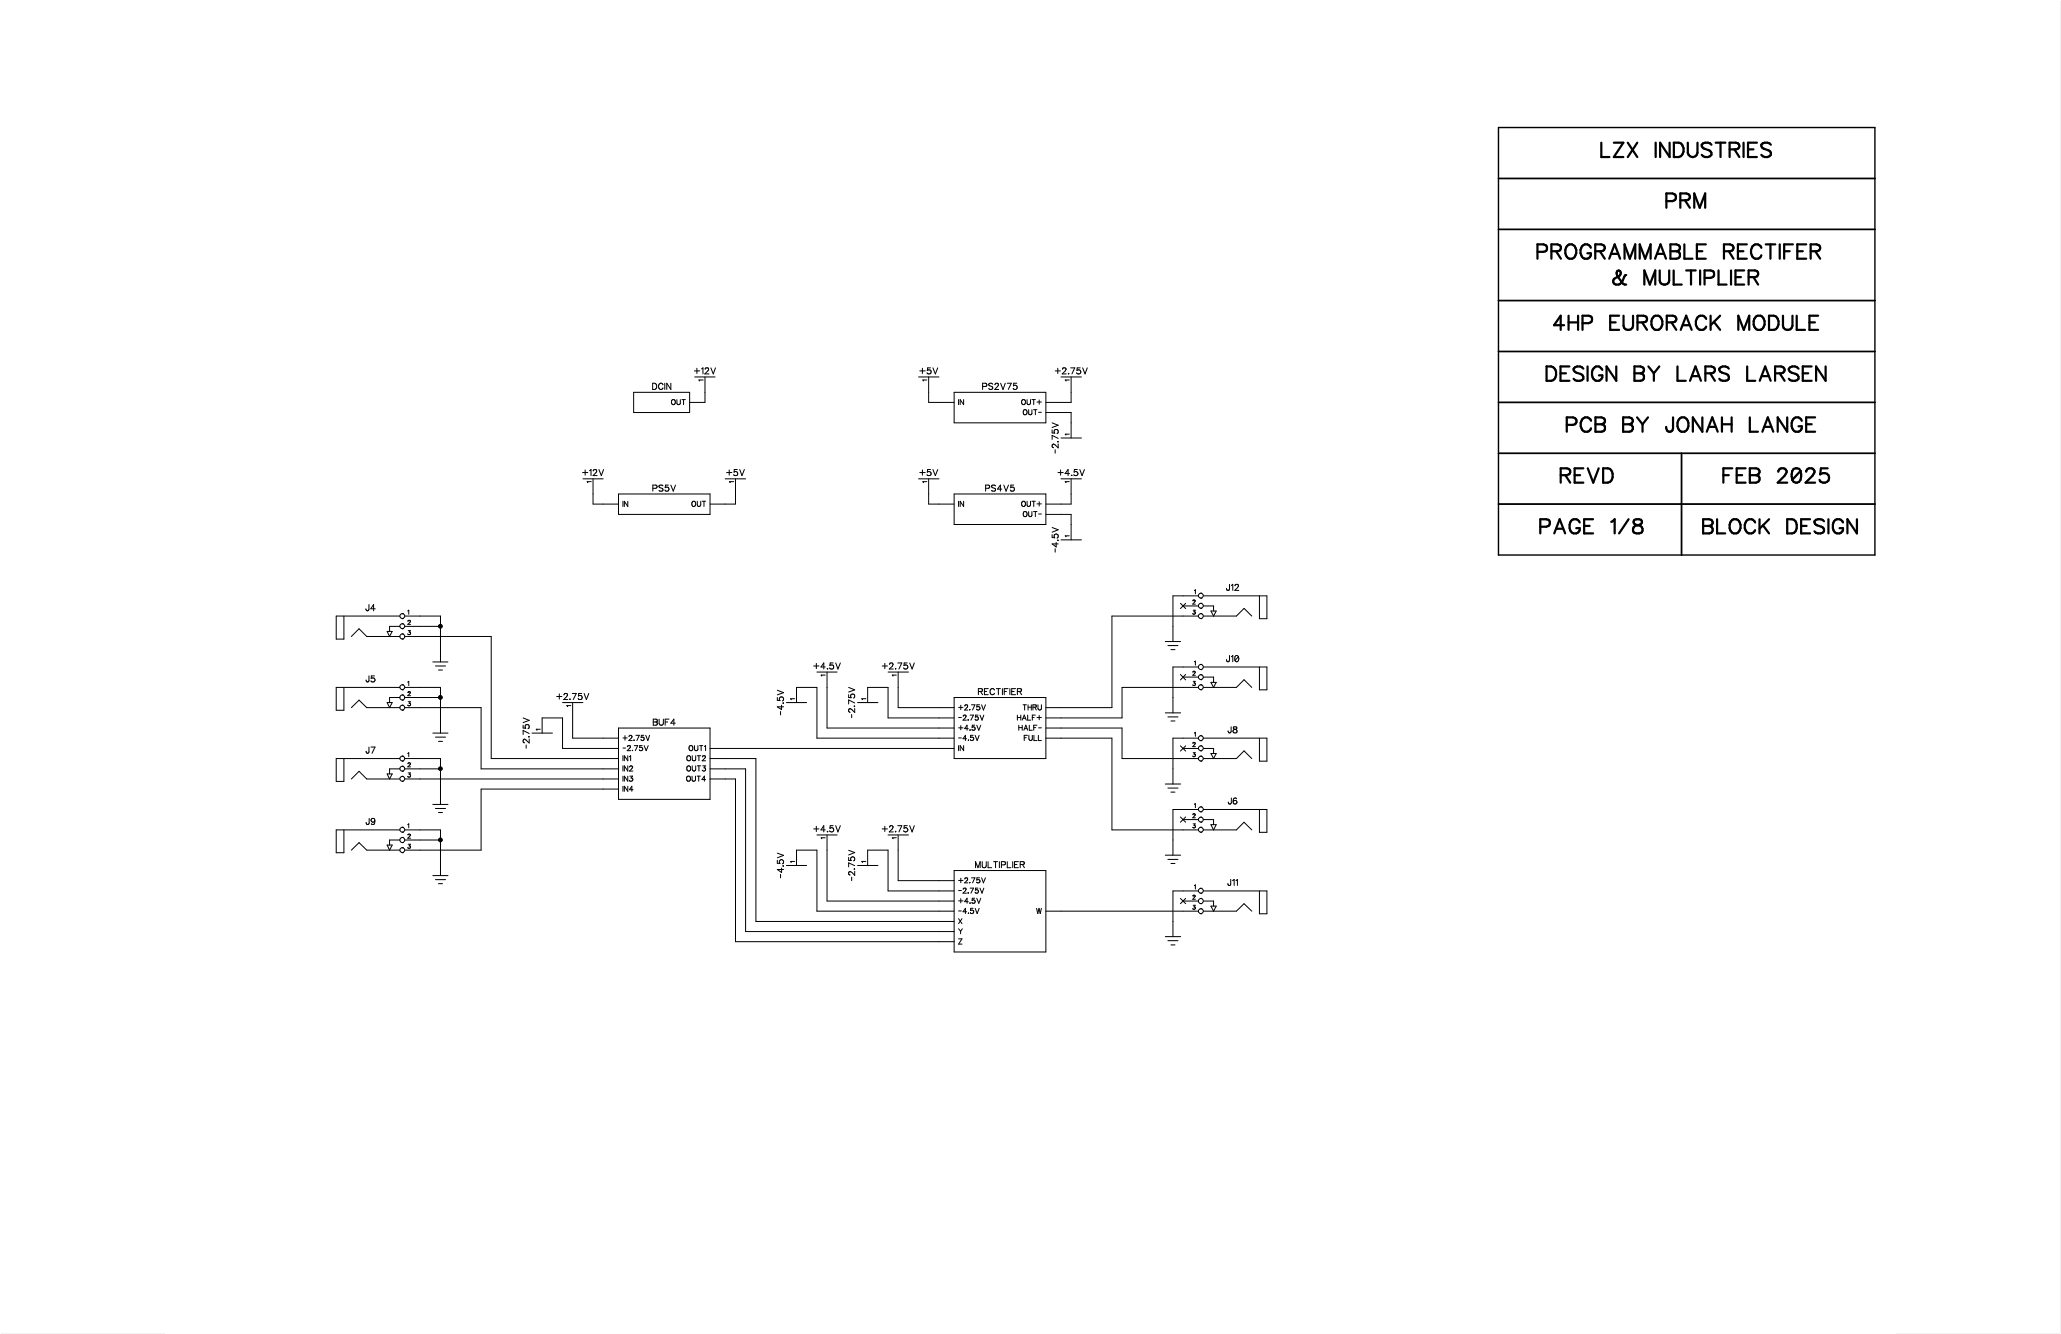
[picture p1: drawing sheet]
<svg xmlns="http://www.w3.org/2000/svg" width="432mm" height="279mm" viewBox="0 0 432 279" stroke-linecap="round" stroke-linejoin="round" font-family="sans-serif">
<g fill="#000" stroke="#000" stroke-width=".21">
<path d="M0 0h431.8v279.4h-431.8z"/>
<circle cx="92.3" cy="131.2" r=".4"/>
<circle cx="92.3" cy="146.1" r=".4"/>
<circle cx="92.3" cy="161" r=".39"/>
<circle cx="92.3" cy="175.9" r=".4"/>
</g>
<g fill="#fff" stroke="#fff" stroke-width=".21">
<path d="M0 0h431.8v279.4h-431.8z"/>
<path d="M34.7 0h362.3v279.4h-362.3z"/>
</g>
<g fill="none" stroke="#000" stroke-width=".47">
<path d="M335.5 29.9v3h1.7M338.1 29.9h2l-2 3h2M341 29.9l2 3M343 29.9l-2 3M346.9 29.9v3M349.8 29.9v3l-2-3v3M350.7 29.9h1a1.6 1.6 0 0 1 1.1 1.5 1.6 1.6 0 0 1-1.1 1.5h-1zM353.6 29.9v2.1a1.02 1.02 0 0 0 1 .9 1.02 1.02 0 0 0 1-.9v-2.1M358.6 30.3a1.36 1.36 0 0 0-2.1 0 .84 .84 0 0 0 .6 .9l.9 .3a.74 .74 0 0 1 .3 1.2 1.31 1.31 0 0 1-1.8-.3M359.5 29.9h2M360.5 29.9v3M362.4 31.3l1.7-.1a.68 .68 0 0 0 0-1.2l-1.7-.1v3"/>
<path d="M363.4 31.3l1 1.6M365.3 29.9v3M366.2 31.3h1.2M368.1 29.9h-1.9v3h1.9M371 30.3a1.32 1.32 0 0 0-2 0 .75 .75 0 0 0 .6 .9l.8 .3a.71 .71 0 0 1 .6 .5 .71 .71 0 0 1-.3 .7 1.27 1.27 0 0 1-1.7-.3M322.1 52.7l1.7-.1a.8 .8 0 0 0 .3-.8 .8 .8 0 0 0-.7-.6h-1.3v3M325 52.6l1.7-.1a.69 .69 0 0 0 0-1.1l-.4-.2h-1.3v3M326 52.6l1 1.6M328.3 51.6a1.11 1.11 0 0 1 1.2-.4 1.11 1.11 0 0 1 .7 1.1 1.34 1.34 0 0 1-.3 1.5 1.34 1.34 0 0 1-1.4 .3 1.92 1.92 0 0 1-.2-2.5zM333.3 51.9a1.11 1.11 0 0 0-1.3-.7 1.11 1.11 0 0 0-.9 1.1 1.34 1.34 0 0 0 .3 1.5 1.34 1.34 0 0 0 1.5 .3l.4-.6v-.5h-.7M334.2 52.6l1.7-.1a.69 .69 0 0 0 0-1.1l-.4-.2h-1.3v3M335.2 52.6l1 1.6"/>
<path d="M337.1 54.2l1.2-3 1.1 3M337.6 53.2h1.4M340.4 54.2v-3l1.1 3 1.1-3v3M340.7 57.6h-.2l-.2 .4a1.74 1.74 0 0 1-1.8 1.6 .7 .7 0 0 1-.5-.5 .7 .7 0 0 1 .3-.8l1-.5a.64 .64 0 0 0 .3-.6 .64 .64 0 0 0-.5-.6l-.3 .2a1.18 1.18 0 0 0 .3 1.4l1 1.3 .6 .1M343.5 54.2v-3l1.2 3 1.1-3v3M344.5 59.6v-3l1.2 3 1.1-3v3M346.8 54.2l1.1-3 1.1 3M347.2 53.2h1.4M347.7 56.6v2.2a1.01 1.01 0 0 0 1 .8 1.01 1.01 0 0 0 1-.8v-2.2M349.1 42.1h1.3l.4-.1a.8 .8 0 0 0 .3-.9 .8 .8 0 0 0-.7-.6h-1.3v3M350 51.2h1.2l.5 .2a.68 .68 0 0 1 0 1.1l-.5 .1 .5 .1a.79 .79 0 0 1 .3 .9 .79 .79 0 0 1-.8 .6h-1.2zM350 52.6h1.2"/>
<path d="M350.6 56.6v3h1.7M352 42l1.7-.2a.68 .68 0 0 0 0-1.1l-.4-.2h-1.3v3M352.9 51.2v3h1.7M353 42l1 1.5M353.3 56.6h2M354.3 56.6v3M355 43.5v-3l1.1 3 1.2-3v3M355.5 52.6h1.2M356.2 56.6v3M357.1 58.2h1.3l.4-.2a.77 .77 0 0 0 .3-.8 .77 .77 0 0 0-.7-.6h-1.3v3M357.4 51.2h-1.9v3h1.9M360 56.6v3h1.7"/>
<path d="M361.2 52.6l1.7-.1a.69 .69 0 0 0 0-1.1l-.4-.2h-1.3v3M362.2 52.6l1 1.6M362.7 56.6v3M363.6 58h1.1M364.1 52.6h1.2M365.4 56.6h-1.8v3h1.8M366 51.2h-1.9v3h1.9M366.4 58l1.7-.1a.74 .74 0 0 0 0-1.1l-1.7-.2v3M367.4 58l.9 1.6M369 51.9a1.11 1.11 0 0 0-1.2-.7 1.11 1.11 0 0 0-.9 1.1 1.34 1.34 0 0 0 .3 1.5 1.34 1.34 0 0 0 1.4 .3l.4-.6M370 51.2h1.9M370.9 51.2v3"/>
<path d="M372.9 51.2v3M373.8 52.6h1.1M375.6 51.2h-1.8v3M376.6 52.6h1.1M378.4 51.2h-1.8v3h1.8M379.3 52.6l1.7-.1a.69 .69 0 0 0 0-1.1l-.4-.2h-1.3v3M380.3 52.6l1 1.6M324 76.8h1a1.6 1.6 0 0 1 1.1 1.5 1.6 1.6 0 0 1-1.1 1.5h-1zM326.9 78.2h1.2M327.7 68.1h-2.1l1.4-2v3M328.6 66.1v3M328.6 67.5h2"/>
<path d="M328.8 76.8h-1.9v3h1.9M330.6 66.1v3M331.6 67.7h1.2l.4-.2a.77 .77 0 0 0 .3-.8 .77 .77 0 0 0-.7-.6h-1.2v3M331.7 77.2a1.13 1.13 0 0 0-1.1-.5 1.13 1.13 0 0 0-.9 .8l.3 .4 1.1 .4a.76 .76 0 0 1 .3 1.3 1.44 1.44 0 0 1-1.7-.3M332.6 76.8v3M335.7 77.5a1.11 1.11 0 0 0-1.3-.8 1.11 1.11 0 0 0-.9 1.2 1.32 1.32 0 0 0 .3 1.4 1.32 1.32 0 0 0 1.4 .3l.5-.6v-.4h-.7M337.4 67.5h1.1M338.6 76.8v3l-2-3v3M339.2 66.1h-1.8v3h1.8M340.1 66.1v2.1a1.01 1.01 0 0 0 1 .9 1.01 1.01 0 0 0 1-.9v-2.1M342.4 76.8h1.3l.4 .1a.68 .68 0 0 1 0 1.2l-.4 .1a.78 .78 0 0 1 .7 .8 .78 .78 0 0 1-.7 .8h-1.3zM342.4 78.2h1.3"/>
<path d="M343.1 67.5l1.7-.1a.68 .68 0 0 0 0-1.1l-1.7-.2v3M344 67.5l1.1 1.6M345.4 76.8l1.1 1.4M346.5 78.2v1.6M346.5 66.3a1.38 1.38 0 0 1 1.6 .4 1.38 1.38 0 0 1 0 1.7 1.09 1.09 0 0 1-1.2 .7 1.09 1.09 0 0 1-.9-1.1 1.74 1.74 0 0 1 .5-1.7zM347.6 76.8l-1.1 1.4M349.2 67.5l1.7-.1a.68 .68 0 0 0 0-1.1l-1.7-.2v3M350.2 67.5l1 1.6M351.5 76.8v3h1.7M352.1 69.1l1.2-3 1.1 3M352.6 68.1h1.3M354.1 79.8l1.1-3 1.2 3"/>
<path d="M354.5 78.8h1.4M357.3 78.2l1.7-.1a.68 .68 0 0 0 0-1.2l-.4-.1h-1.3v3M357.5 66.8a1.12 1.12 0 0 0-1.3-.7 1.12 1.12 0 0 0-.9 1.2 1.32 1.32 0 0 0 .3 1.4 1.32 1.32 0 0 0 1.4 .3l.5-.6M358.3 78.2l1 1.6M358.4 66.1v3M359.1 67.4l1.3 1.7M360.4 66.1l-2 2M362.2 77.2a1.11 1.11 0 0 0-1.1-.5 1.11 1.11 0 0 0-.9 .8l.3 .4 1.2 .4a.76 .76 0 0 1 .2 1.3 1.44 1.44 0 0 1-1.7-.3M364.2 69.1v-3l1.1 3 1.2-3v3M366.1 76.8v3h1.6M368 66.3a1.38 1.38 0 0 1 1.6 .4 1.38 1.38 0 0 1-.1 1.7 1.09 1.09 0 0 1-1.2 .7 1.09 1.09 0 0 1-.9-1.1 1.74 1.74 0 0 1 .6-1.7zM368.7 79.8l1.1-3 1.2 3"/>
<path d="M369.1 78.8h1.4M370.6 66.1h1a1.57 1.57 0 0 1 1.1 1.5 1.57 1.57 0 0 1-1.1 1.5h-1zM371.9 78.2h1.3a.79 .79 0 0 0 .7-.9l-.3-.4-.4-.1h-1.3v3M372.9 78.2l1 1.6M373.5 66.1v2.1a1.01 1.01 0 0 0 1 .9 1.01 1.01 0 0 0 1-.9v-2.1M376.4 66.1v3h1.8M376.8 77.2a1.13 1.13 0 0 0-1.1-.5 1.13 1.13 0 0 0-.9 .8l.3 .4 1.1 .4a.76 .76 0 0 1 .3 1.3 1.44 1.44 0 0 1-1.7-.3M377.7 78.2h1.1M379.1 67.5h1.1M379.6 76.8h-1.9v3h1.9M380.9 66.1h-1.8v3h1.8M382.5 76.8v3l-2-3v3"/>
<path d="M327 99.5h1.3l.4-.1a.68 .68 0 0 0 0-1.2l-1.7-.1v3M328 99.5l1 1.6M328.3 89h1.3a.78 .78 0 0 0 .7-.8 .78 .78 0 0 0-.7-.8h-1.3v3M329.9 99.5h1.1M331.7 98.1h-1.8v3h1.8M332.7 98.1l1.1 3 1.1-3M333.3 88.1a1.11 1.11 0 0 0-1.2-.7 1.11 1.11 0 0 0-.9 1.2 1.34 1.34 0 0 0 .3 1.4 1.34 1.34 0 0 0 1.4 .3l.4-.6M334.3 87.4h1.2l.5 .2a.64 .64 0 0 1 0 1.1l-.5 .2 .5 .1a.79 .79 0 0 1 .3 .9 .79 .79 0 0 1-.8 .5h-1.2zM334.3 88.9h1.2M335.9 98.1h.9a1.61 1.61 0 0 1 .8 2.6l-.8 .4h-.9zM340.1 87.4h1.3a.79 .79 0 0 1 .7 .9l-.3 .4-.4 .2a.79 .79 0 0 1 .7 .5 .79 .79 0 0 1-.3 .9l-1.7 .1zM340.1 88.9h1.3"/>
<path d="M343 87.4l1.1 1.5M344.1 88.9v1.5M345.3 87.4l-1.2 1.5M350.5 87.4v2.3l-.1 .4a.68 .68 0 0 1-1.2 0l-.1-.7M351.7 87.8l.6-.4a1.46 1.46 0 0 1 1.4 .7 1.46 1.46 0 0 1-.1 1.6 1.11 1.11 0 0 1-1.3 .7 1.11 1.11 0 0 1-.8-1.1v-.7zM356.7 87.4v3l-2-3v3M357.6 90.4l1.1-3 1.2 3M358 89.4h1.5M360.8 88.9h2M360.8 87.4v3M361.1 99.5h1.1M362.8 87.4v3"/>
<path d="M362.9 98.1h-1.8v3M363.9 99.5h1.1M365.7 98.1h-1.8v3h1.8M366.6 98.1h1.3a.79 .79 0 0 1 .7 .8l-.3 .5-.4 .1a.78 .78 0 0 1 .8 .8 .78 .78 0 0 1-.8 .8h-1.3zM366.6 99.5h1.3M366.6 87.4v3h1.7M369.2 90.4l1.2-3 1.1 3M369.7 89.4h1.4M372.6 98.8l.3-.6 .8-.1a.74 .74 0 0 1 .4 1.1l-1.7 1.9h2M374.4 87.4v3l-2-3v3M377.2 98.6a2.57 2.57 0 0 1-.3 2.3 .94 .94 0 0 1-1.4-.4M377.2 98.6a.95 .95 0 0 0-.8-.5 .95 .95 0 0 0-.9 .5l-.1 .8 .1 1.1"/>
<path d="M377.2 98.6l-1.7 1.9M377.5 88.1a1.05 1.05 0 0 0-1.6-.5 1.75 1.75 0 0 0 .3 2.8 1.02 1.02 0 0 0 1.3-.7v-.4h-.7M378.4 98.8l.3-.6 .9-.1a.74 .74 0 0 1 .4 1.1l-1.7 1.9h2M378.4 88.9h1.2M380.3 87.4h-1.9v3h1.9M382.9 98.1h-1.4l-.2 1.3a1.07 1.07 0 0 1 1.6-.1 1.07 1.07 0 0 1 0 1.5 1.07 1.07 0 0 1-1.6 0l-.1-.3M322.7 110.3h1.3l.4-.1a.77 .77 0 0 0 .3-.9 .77 .77 0 0 0-.7-.5h-1.3v2.9M325.6 111.7l1.2-2.9 1.1 2.9M326.1 110.7h1.4M331 109.4a1.1 1.1 0 0 0-1.3-.6 1.1 1.1 0 0 0-.9 1.1 1.29 1.29 0 0 0 .3 1.4 1.29 1.29 0 0 0 1.4 .3l.5-.6v-.4h-.8M331.9 110.2h1.1M333.8 108.8h-1.9v2.9h1.9"/>
<path d="M337.6 109.3l.7-.5v2.9M341.2 108.8l-2 2.9M342.4 108.9a.6 .6 0 0 0 .3 1 1.2 1.2 0 0 1 1.4 1.3l-.1 .3a1.23 1.23 0 0 1-1.9-.3 .93 .93 0 0 1 .9-1.2l.5-.1a.59 .59 0 0 0 .5-.4 .59 .59 0 0 0-.2-.6l-.4-.1zM356.8 108.8l1.7 .1a.68 .68 0 0 1 0 1.1l-.4 .2a.78 .78 0 0 1 .7 .7 .78 .78 0 0 1-.7 .8h-1.3zM356.8 110.2h1.3M359.7 108.8v2.9h1.7M362.9 108.9a1.38 1.38 0 0 1 1.6 .5 1.38 1.38 0 0 1 0 1.6 1.09 1.09 0 0 1-1.2 .7 1.09 1.09 0 0 1-.9-1.1 1.74 1.74 0 0 1 .5-1.7zM367.7 109.4a1.12 1.12 0 0 0-1.3-.6 1.12 1.12 0 0 0-.9 1.1 1.32 1.32 0 0 0 .4 1.4 1.32 1.32 0 0 0 1.4 .3l.4-.6M368.6 108.8v2.9M369.4 110l1.2 1.7M370.6 108.8l-2 1.9M374.4 108.8h1.1a1.59 1.59 0 0 1 1 1.4 1.59 1.59 0 0 1-1 1.5h-1.1z"/>
<path d="M377.4 110.2h1.1M379.2 108.8h-1.8v2.9h1.8M382.1 109.2a1.32 1.32 0 0 0-1.9 0 .75 .75 0 0 0 .5 .8l.9 .3a.72 .72 0 0 1 .5 .6 .72 .72 0 0 1-.3 .7 1.4 1.4 0 0 1-1.6-.3M383.1 108.8v2.9M386.1 109.4a1.1 1.1 0 0 0-1.2-.6 1.1 1.1 0 0 0-.9 1.1 1.29 1.29 0 0 0 .3 1.4 1.29 1.29 0 0 0 1.4 .3l.4-.6v-.4h-.7M389 108.8v2.9l-1.9-2.9v2.9"/>
</g>
<path d="M313.9 26.7h78.9v89.5h-78.9zM313.9 37.4h78.9M313.9 48h78.9M313.9 62.9h78.9M313.9 73.6h78.9M313.9 84.3h78.9M313.9 95h78.9M352.3 95v21.2M313.9 105.6h78.9" fill="none" stroke="#000" stroke-width=".3"/>
<g fill="none" stroke="#000" stroke-width=".21">
<path d="M145.5 77.7h1.1M145.5 79h4.3M146 77.1v1.1M147 77.3l.3-.3v1.3M147.3 79.6h-.9l.2 .2M147.7 79v5.3h-3.2M147.7 77.3a.36 .36 0 0 1 .4-.3 .36 .36 0 0 1 .4 .4l-.8 .9h.8M148.9 77l.5 1.3 .5-1.3M192.4 79h4.3M192.7 77.7h1.1M193.3 77.1v1.1M194.2 79.6h-.9l.2 .2"/>
<path d="M194.6 79v5.3h5.3M194.9 77h-.5l-.1 .6a.45 .45 0 0 1 .6 0 .45 .45 0 0 1 0 .6 .45 .45 0 0 1-.7-.1M195.5 77l.5 1.3 .5-1.3M221.1 77.7h1.1M221.6 77.1v1.1M222.3 79h4.3M222.6 77.3l.2-.3 .4 .1 .2 .2-.2 .4-.7 .6h.9M223.9 78.2v.1zM224 79.6h-.8l.2 .2M224.3 77h.9l-.6 1.3M224.4 79v5.3h-5.3M226.3 77h-.6l-.1 .6a.46 .46 0 0 1 .7 0 .46 .46 0 0 1-.1 .7 .46 .46 0 0 1-.6-.2"/>
<path d="M226.8 77l.5 1.3 .5-1.3M122 99h1.1M122.6 98.4v1.1M123.5 98.6l.3-.3v1.3M124.3 98.6l.2-.3h.3l.2 .4-.8 .9h.9M125.5 98.3l.5 1.3 .4-1.3M132.8 82.2h11.7v4.2h-11.7zM136.7 80.3h.5a.71 .71 0 0 1 .4 .6 .71 .71 0 0 1-.4 .7h-.5zM138.9 80.6a.48 .48 0 0 0-.5-.3 .48 .48 0 0 0-.4 .5 .54 .54 0 0 0 .2 .7 .54 .54 0 0 0 .7-.1v-.2M139.3 80.3v1.3M140.5 80.3v1.3l-.8-1.3v1.3M140.8 83.8l.2-.1a.5 .5 0 0 1 .5 .6 .5 .5 0 0 1-.7 .3z"/>
<path d="M141.8 83.7v.8l.3 .3 .4-.2v-.9M142.9 83.7h.7M143.2 83.7v1.1M152.2 99h1.1M152.8 98.4v1.1M154.5 98.3h-.7v.6a.45 .45 0 0 1 .7 0 .45 .45 0 0 1-.1 .7 .45 .45 0 0 1-.7-.2M155 98.3l.4 1.3 .6-1.3M192.7 99h1.1M193.3 98.4v1.1M194.9 98.3h-.5l-.1 .6a.51 .51 0 0 1 .7 .1 .45 .45 0 0 1-.2 .6 .45 .45 0 0 1-.6-.2M195.5 98.3l.5 1.3 .5-1.3M199.9 82.2h19.2v6.4h-19.2z"/>
<path d="M200.8 83.7v1.1M201.9 83.7v1.1l-.7-1.1v1.1M205.9 80.9h.7l.2-.4-.3-.2h-.6v1.3M208 80.5a.46 .46 0 0 0-.5-.3 .46 .46 0 0 0-.4 .4l.8 .5 .1 .3a.51 .51 0 0 1-.9 0M208.4 80.6l.3-.3 .4 .1v.4l-.7 .8h.9M209.6 80.3l.5 1.3 .5-1.3M211 80.3h.9l-.7 1.3M213 80.3h-.6l-.1 .5a.45 .45 0 0 1 .7 0 .45 .45 0 0 1-.1 .7 .45 .45 0 0 1-.6-.2M214.5 85.9a.49 .49 0 0 1 .7 .5 .49 .49 0 0 1-.7 .3l-.1-.5zM215.2 83.7v.8l.3 .3 .2-.1 .2-.2v-.8M215.5 85.8l.1 .9 .2 .2 .4-.2v-.9M216.2 83.7h.7"/>
<path d="M216.5 85.8h.8M216.6 83.7v1.1M216.9 85.8v1.1M217.3 84.2h.9M217.6 86.4h.6M217.7 83.8v.9M219.1 86.4h5.3v5.3M220.4 90v.7h.6a.44 .44 0 0 1 0-.6 .44 .44 0 0 1 .7 .1 .44 .44 0 0 1-.3 .6M220.4 88.6l1.3 .5-1.3 .4M221.1 94.2v.7M221.6 92.5h.1zM221.7 99h1.1"/>
<path d="M221.7 93v.8l-1-.8-.2 .1-.1 .4 .3 .3M221.7 91.8l-1.3-.6v.8M222.2 98.4v1.1M222.3 91.7h4.3M224 90.9h-.8l.2 .2M224.1 99.2h-1l.7-.9v1.3M224.5 99.6h.1zM225.7 98.3h-.6l-.1 .6a.47 .47 0 0 1 .7 0 .47 .47 0 0 1-.1 .7 .47 .47 0 0 1-.6-.2M226.2 98.3l.5 1.3 .5-1.3M122.1 100.3h4.3M123.9 100.9h-.9l.1 .2M124.2 100.3v5.3h5.4"/>
<path d="M129.6 103.5h19.2v4.2h-19.2zM130.5 105v1.1M131.5 105v1.1l-.7-1.1v1.1M136.8 102.3l.7-.1 .2-.2-.2-.4h-.7v1.3M138.9 101.8l-.3-.2-.6 .2 .2 .3 .7 .4-.1 .3-.5 .1-.3-.2M140 101.6h-.6v.6a.45 .45 0 0 1 .6-.1 .45 .45 0 0 1 0 .7 .45 .45 0 0 1-.7-.2M140.5 101.6l.6 1.3 .4-1.3M145.1 105a.51 .51 0 0 1 .7 .5 .51 .51 0 0 1-.7 .5l-.2-.3zM146.1 105v.9l.3 .2 .4-.4v-.7M147.1 105h.7M147.5 105v1.1M151.9 100.3h4.3"/>
<path d="M153.7 100.9h-.9l.2 .2M154.1 100.3v5.3h-5.3M192.4 100.3h4.3M194.2 100.9h-.9l.2 .2M194.6 100.3v5.3h5.3M199.9 103.5h19.2v6.4h-19.2zM200.8 105v1.1M201.9 105v1.1l-.7-1.1v1.1M206.5 102.3l.7-.1 .1-.2-.1-.4h-.7v1.3M208.6 101.8l-.3-.2-.6 .2 .2 .3 .7 .4-.2 .3-.4 .1-.3-.2M209.9 102.4h-.9l.6-.8v1.3M210.3 101.6l.5 1.3 .5-1.3"/>
<path d="M212.4 101.6h-.6v.6a.44 .44 0 0 1 .6 0 .44 .44 0 0 1-.1 .6 .44 .44 0 0 1-.6-.2M214.1 105.2l.1-.2a.5 .5 0 0 1 .7 .5 .5 .5 0 0 1-.7 .5l-.2-.3zM214.5 107.3a.47 .47 0 0 1 .7 .4 .47 .47 0 0 1-.7 .3zM215.2 105v.9l.3 .2 .4-.4v-.7M215.5 107.1v.8l.3 .3 .4-.2v-.9M216.2 105h.7M216.5 107.1h.8M216.6 105v1.1M216.9 107.1v1.1M217.3 105.5h.9M217.6 107.7h.6M217.7 105.1v.9"/>
<path d="M219.1 107.7h5.3v5.4M220.4 112v.6h.6a.45 .45 0 0 1-.1-.6 .45 .45 0 0 1 .7 0 .45 .45 0 0 1-.2 .7M220.4 110.5l1.3 .5-1.3 .5M221.1 114.9v.8M221.3 113.6v1l-.9-.7h1.3M221.6 113.2h.1zM222.3 100.3h4.3M222.3 113.1h4.3M224 100.9h-.8l.2 .2M224 112.2h-.8l.2 .2M224.4 100.3v5.3h-5.3M72.1 129v4.9h-1.7v-4.9h13.4"/>
<path d="M73.6 133.3l1.6-1.6 1.6 1.6h7M77.3 126.6l-.1 1.2-.3 .1-.2-.4M78.6 127.5h-.9l.6-.9v1.3M81.1 132.2h1.1l-.6 1.1zM83.8 131.2h-2.2v1M84.3 130.6h.1M84.3 130.6a.51 .51 0 0 1 .5 .5 .51 .51 0 0 1-.5 .6M84.3 131.7h.1M84.3 130.6a.51 .51 0 0 0-.5 .5 .51 .51 0 0 0 .5 .6M84.3 132.8h.1M84.3 133.9h.1M84.3 128.5h.1"/>
<path d="M84.3 129.6h.1M84.8 129h7.5v9.6M84.8 131.2h7.5M84.8 133.3h18.1v25.6h26.7M85.4 128l.2-.2v.9M85.5 130.1l.1-.2 .4 .2-.6 .7h.6M85.5 132.1h.5l-.3 .3a.3 .3 0 0 1 .2 .5 .3 .3 0 0 1-.5-.1M90.7 138.6h3.2M91.2 139.5h2.1M170.5 139.5h1.1M171 138.9v1.1M172.9 139.7h-.9l.6-.8v1.2"/>
<path d="M173.4 140v.1zM174.5 138.9h-.6v.5a.45 .45 0 0 1 .6 0 .45 .45 0 0 1 0 .6 .45 .45 0 0 1-.7-.1M175.1 138.9l.5 1.2 .5-1.2M184.8 139.5h1.1M185.4 138.9v1.1M186.4 139.1l.2-.2h.4l.1 .2-.2 .4-.6 .6h.9M187.6 140v.1zM188.1 138.9h.8l-.6 1.2M190.1 138.9h-.7v.5a.46 .46 0 0 1 .7 0 .46 .46 0 0 1-.1 .7 .46 .46 0 0 1-.7-.2M190.6 138.9l.5 1.2 .5-1.2M244.1 134.4h3.3M244.7 135.2h2.1"/>
<path d="M245.3 136.1h.9M247.3 126.4l1.1 1.1M247.9 126.9h3.2M248.4 126.4l-1.1 1.1M250 127.8h.4l-.3 .3a.27 .27 0 0 1 .3 .3 .27 .27 0 0 1-.2 .3 .27 .27 0 0 1-.3-.2M250 125.7l-.1 .2M250 125.7h.1M250 125.7h.3l.1 .2-.5 .6h.5M250.2 123.7l.2-.2v.9M250.2 138.6l.2-.1v.8M251.1 124.8h-5.4v9.6M251.1 139.7h-5.4v9.6"/>
<path d="M251.1 129h-18.1v19.2h-13.9M251.6 139.1h.1M251.6 126.4h.1M251.6 127.4h.1M251.6 128.5h.1M251.6 129.6h.1M251.6 124.2h.1M251.6 124.2a.51 .51 0 0 1 .5 .6 .51 .51 0 0 1-.5 .5M251.6 125.3h.1M251.6 124.2a.51 .51 0 0 0-.5 .6 .51 .51 0 0 0 .5 .5M252.1 139.7h13.3v4.8h-1.5v-4.8M252.1 124.8h13.3v4.8h-1.5v-4.8"/>
<path d="M252.1 129h6.9l1.6-1.6 1.7 1.6M252.1 126.9h2.2v1.1M253.7 128h1.1l-.5 1zM257.6 122.4l-.1 1.2h-.4l-.1-.4M257.6 137.3l-.1 1.2-.3 .1-.2-.5M258 137.5l.3-.2v1.3M258 122.6l.3-.2v1.3M258.7 122.7l.3-.3h.3l.2 .2-.2 .5-.6 .6h.8M259.5 137.5v.8a.38 .38 0 0 1-.4 .3 .38 .38 0 0 1-.4-.3M259.5 137.5a.38 .38 0 0 0-.4-.2 .38 .38 0 0 0-.4 .2v.8M259.5 137.5l-.8 .8M72.1 144v4.8h-1.7v-4.8h13.4"/>
<path d="M72.1 158.9v4.8h-1.7v-4.8h13.4M73.6 148.2l1.6-1.6 1.6 1.6h7M77.3 141.6v1.1l-.5 .1-.1-.4M77.3 156.5v1.1l-.3 .2-.2-.2-.1-.2M77.7 156.5h.9l-.7 1.3M78.4 141.6h-.6v.5a.45 .45 0 0 1 .7 0 .45 .45 0 0 1-.1 .7 .45 .45 0 0 1-.7-.2M81.1 147.2h1.1l-.6 1zM83.8 146.1h-2.2v1.1M84.3 145.5h.1M84.3 146.6h.1M84.3 147.7h.1M84.3 148.8h.1"/>
<path d="M84.3 143.4h.1M84.3 144.5h.1M84.3 158.4h.1M84.3 159.4h.1M84.8 144h7.5v9.5M84.8 158.9h7.5v9.6M84.8 146.1h7.5M84.8 148.2h16v12.8h28.8M85.4 142.9l.2-.2v.9M85.4 157.8l.2-.2v.9M85.5 145h.1M85.5 159.9l.3-.1 .2 .2-.6 .6h.6"/>
<path d="M85.5 159.9v.1M85.5 147h.5l-.3 .3a.29 .29 0 0 1 .3 .3 .29 .29 0 0 1-.3 .3 .29 .29 0 0 1-.3-.2M85.5 144.9v.1M85.6 144.9h.2l.2 .2-.6 .6h.6M85.6 144.9h-.1M90.7 153.5h3.2M91.2 154.4h2.1M91.9 140.3h.8M91.9 155.3h.8M109.6 151.9v.6h.6a.44 .44 0 0 1 0-.6 .44 .44 0 0 1 .6 .1 .44 .44 0 0 1-.2 .6M109.6 150.4l1.3 .5-1.3 .4M110.2 156v.7"/>
<path d="M110.7 154.3h.2zM110.9 154.8v.8l-1.1-.8-.2 .1v.4l.3 .3M110.9 153.6l-1.3-.6v.8M111.5 153.5h4.2M113.2 152.7h-.8l.1 .3M113.6 153.5v-3.1h4.3v6.4h11.7M116.6 145.9h1.1M117.2 145.3v1.1M117.9 147.2h4.2M118.2 145.5l.2-.3 .4 .1 .1 .2-.8 1h.9M119.4 146.4v.1zM119.6 147.8h-.9l.2 .2"/>
<path d="M119.9 145.2h.8l-.6 1.3M120 147.2v7.4h9.6M121.9 145.2h-.7v.6a.44 .44 0 0 1 .7 0 .44 .44 0 0 1-.2 .7 .44 .44 0 0 1-.6-.2M122.4 145.2l.5 1.3 .5-1.3M129.6 152.5h19.2v14.9h-19.2zM130.5 154.6h.9M130.5 156.7h.6M130.5 158.3v1M130.9 154.1v.9M131.4 156.4l.3-.2 .3 .1v.2l-.6 .7h.7M131.5 158.3v1l-.7-1v1M131.8 154.3l.2-.3h.2l.2 .3-.7 .8h.8"/>
<path d="M131.9 158.5l.2-.2v1M132.5 157.1h.1M132.8 155h.1M132.9 156.2h.7l-.5 1M133.2 154h.7l-.5 1.1M134.5 156.2h-.5v.4l.5-.1 .2 .3-.2 .4h-.5l-.1-.2M134.9 154h-.5l-.1 .5a.37 .37 0 0 1 .6 0 .37 .37 0 0 1-.1 .5 .37 .37 0 0 1-.5-.1M135 156.2l.4 1 .4-1M135.3 154l.4 1.1 .4-1.1M136.9 150.6l.8 .1v.4l-.3 .1 .3 .3-.1 .3-.7 .1zM136.9 151.2h.5M138.1 150.6v1l.4 .3 .3-.1 .2-.2v-1"/>
<path d="M139.4 151.2h.5M140.2 150.6h-.8v1.3M141.5 151.5h-1l.7-.9v1.3M144 158.5l.1-.2a.48 .48 0 0 1 .6 .6 .48 .48 0 0 1-.7 .3zM145 158.3l.1 .9 .2 .1 .4-.1 .1-.9M145.5 156.2v.7l.3 .3 .4-.1v-.9M146.1 158.3h.7M146.4 158.3v1M146.6 156.2h.6M146.9 156.2v1M147.2 158.5l.2-.2h.3l.1 .2-.7 .8h.7M147.6 156.3l.2-.1v1"/>
<path d="M148.8 158.9h9.6v34.1h41.5M148.8 156.8h51.1M162.9 146.1v.6h.5a.45 .45 0 0 1 0-.6 .45 .45 0 0 1 .7 .1 .45 .45 0 0 1-.2 .6M162.9 144.6l1.3 .5-1.3 .4M163.5 149v.7M163.7 147.7v.9l-.8-.6h1.3M164.1 147.2v.1zM164.8 147.2h4.2M166.5 146.3h-.8l.1 .3M166.9 147.2v-3.2h4.3v10.6h28.7M171.2 140.8h4.2M172.9 141.4h-.9l.2 .2"/>
<path d="M173.3 140.8v11.7h26.6M177.8 145.5v.6h.6a.44 .44 0 0 1 0-.6 .44 .44 0 0 1 .6 .1 .44 .44 0 0 1-.2 .6M177.8 144l1.3 .5-1.3 .4M178.4 149.6v.7M178.9 147.9h.2zM179.1 148.4v.8l-1-.8-.3 .1v.4l.3 .3M179.1 147.2l-1.3-.6v.8M179.7 147.2h4.2M181.4 146.3h-.8l.1 .3M181.8 147.2v-3.2h4.3v6.4h13.8M186.1 140.8h4.2M187.8 141.4h-.9l.2 .2"/>
<path d="M188.2 140.8v7.4h11.7M199.9 146.1h19.2v12.8h-19.2zM200.8 154.6h.6M200.8 156.2v1M200.8 148.2h1M200.8 150.3h.6M200.8 152.4h1M201.3 147.7v.9M201.3 152v.9M201.8 150l.2-.2 .4 .1-.1 .4-.5 .5h.7M201.9 156.2v1l-.7-1v1M202.1 147.9l.3-.3 .2 .1 .1 .1-.6 .9h.7"/>
<path d="M202.5 154.7h-.7l.5-.7v1.1M202.8 150.8h.1zM202.9 152.6h-.8l.5-.7v1.1M202.9 155h.1M203.2 148.6v.1zM203.2 152.9h.1zM203.2 149.8h.8l-.6 1M203.5 147.6h.8l-.5 1.1M203.9 154h-.5l-.1 .5a.38 .38 0 0 1 .6 0 .38 .38 0 0 1-.1 .5 .38 .38 0 0 1-.5-.1M204.2 151.9h-.5v.5a.36 .36 0 0 1 .5-.1 .36 .36 0 0 1 0 .6 .36 .36 0 0 1-.6-.2M204.3 154l.4 1.1 .4-1.1M204.6 151.9l.5 1.1 .4-1.1"/>
<path d="M204.9 149.8h-.5l-.1 .4a.38 .38 0 0 1 .6 0 .38 .38 0 0 1-.1 .6 .38 .38 0 0 1-.5-.2M205 144.8h.7l.2-.3-.2-.2-.7-.1v1.3M205.2 147.6h-.5l-.1 .5a.4 .4 0 0 1 .6-.1 .4 .4 0 0 1 .1 .5l-.4 .2-.3-.2M205.3 149.8l.4 1 .4-1M205.4 144.8l.5 .7M205.7 147.6l.3 1.1 .5-1.1M206.2 144.8h.5M207.1 144.2h-.9v1.3h.9M208.4 144.5a.48 .48 0 0 0-.6-.3 .48 .48 0 0 0-.4 .5v.3a.48 .48 0 0 0 .4 .5 .48 .48 0 0 0 .6-.3M208.7 144.2h.9M209.2 144.2v1.3M210 144.2v1.3"/>
<path d="M210.4 144.8h.5M211.2 144.2h-.8v1.3M211.6 144.2v1.3M212 144.8h.5M212.8 144.2h-.8v1.3h.8M213.1 144.8h.8l.1-.3-.1-.2-.8-.1v1.3M213.1 149.8v1M213.1 150.3h.8M213.4 152.4h.8M213.4 151.9v1.1M213.6 144.8l.4 .7M213.9 149.8v1"/>
<path d="M214.2 150.8l.4-1 .4 1M214.2 151.9v1.1M214.3 147.6h.8M214.3 150.5h.5M214.5 153l.4-1.1 .4 1.1M214.6 154.5h.4M214.7 152.6h.5M214.7 147.6v1.1M215.3 154h-.7v1.1M215.3 149.8v1h.6M215.4 147.6v1.1M215.4 148.1h.7"/>
<path d="M215.6 154v.8l.3 .3 .3-.2 .1-.9M215.6 151.9v1.1h.7M216.1 147.6v1.1M216.3 150.3h.4M216.4 148.1h.6v-.4l-.6-.1v1.1M216.6 152.4h.4M216.6 154v1.1h.7M216.8 148.1l.3 .6M216.9 149.8h-.6v1M217.3 151.9h-.7v1.1M217.3 150.3h.9M217.5 147.6v.9l.3 .2 .3-.2 .1-.9"/>
<path d="M217.6 154v1.1h.6M217.6 152.4h.6M217.7 149.8v.9M219.1 154.6h13.9v19.2h18.1M219.1 152.5h16v6.4h16M244.1 149.3h3.3M244.7 150.2h2.1M245.3 151h.9M247.3 156.2l1.1 1.1M247.3 141.3l1.1 1.1M247.9 156.8h3.2M247.9 141.8h3.2"/>
<path d="M248.4 156.2l-1.1 1.1M248.4 141.3l-1.1 1.1M249.9 140.8l.2-.2 .3 .2-.5 .6h.5M249.9 155.7l.2-.2 .3 .2-.5 .7h.5M250 142.7h.4l-.3 .3a.29 .29 0 0 1 .3 .5 .28 .28 0 0 1-.5-.1M250 157.6h.4l-.3 .3a.29 .29 0 0 1 .3 .5 .28 .28 0 0 1-.5-.1M250.2 153.5l.2-.1v.8M251.1 154.6h-5.4v9.6M251.1 144h-16v6.4h-16M251.6 156.2h.1M251.6 157.3h.1M251.6 158.4h.1"/>
<path d="M251.6 159.4h.1M251.6 154.1h.1M251.6 155.2h.1M251.6 141.3h.1M251.6 142.4h.1M251.6 143.4h.1M251.6 144.5h.1M251.6 140.3h.1M252.1 154.6h13.3v4.8h-1.5v-4.8M252.1 144h6.9l1.6-1.6 1.7 1.6M252.1 158.9h6.9l1.6-1.6 1.7 1.6M252.1 156.8h2.2v1"/>
<path d="M252.1 141.8h2.2v1.1M253.7 157.8h1.1l-.5 1.1zM253.7 142.9h1.1l-.5 1.1zM257.9 152.2l-.1 1.3h-.4l-.1-.4M258.4 152.3v.4l.6 .1 .2 .3a.44 .44 0 0 1-.4 .4 .44 .44 0 0 1-.5-.3l.2-.4 .6-.3v-.2zM72.1 173.8v4.8h-1.7v-4.8h13.4M73.6 163.2l1.6-1.7 1.6 1.7h7M73.6 178.1l1.6-1.6 1.6 1.6h7M77.3 171.4v1.2h-.5l-.1-.3M78.5 171.8a.59 .59 0 0 1-.4 .9l-.3-.2M81.1 162.1h1.1l-.6 1.1zM81.1 177h1.1l-.6 1.1z"/>
<path d="M83.8 161h-2.2v1.1M83.8 175.9h-2.2v1.1M84.3 160.5h.1M84.3 161.5h.1M84.3 162.6h.1M84.3 163.7h.1M84.3 175.4h.1M84.3 176.5h.1M84.3 177.5h.1M84.3 178.6h.1M84.3 173.3h.1M84.3 173.3a.51 .51 0 0 1 .5 .5 .51 .51 0 0 1-.5 .5"/>
<path d="M84.3 174.3h.1M84.3 173.3a.51 .51 0 0 0-.5 .5 .51 .51 0 0 0 .5 .5M84.8 173.8h7.5v9.6M84.8 161h7.5M84.8 175.9h7.5M84.8 163.2h44.8M85.4 172.7l.2-.1v.8M85.5 161.9h.5l-.3 .3a.3 .3 0 0 1 .2 .5 .3 .3 0 0 1-.5-.1M85.5 176.8h.5l-.3 .4a.29 .29 0 0 1 .3 .2 .29 .29 0 0 1-.3 .3 .29 .29 0 0 1-.3-.2M85.5 174.8v.1M85.5 174.8h.1M85.6 174.8h.3l.1 .1-.6 .7h.6"/>
<path d="M90.7 168.5h3.2M91.2 169.3h2.1M91.9 170.2h.8M129.6 165.3h-28.8v12.8h-16M130.5 160.4v1.1M130.5 162.6v1M130.5 164.7v1M131.5 160.4v1.1l-.7-1.1v1.1M131.5 162.6v1l-.7-1v1M131.5 164.7v1l-.7-1v1M131.9 160.7l.2-.3h.2l.2 .3-.6 .8h.7M132 162.6h.5l-.3 .3a.36 .36 0 0 1 .4 .4 .36 .36 0 0 1-.3 .4 .36 .36 0 0 1-.4-.3"/>
<path d="M132.6 165.4h-.7l.5-.7v1M144 160.6a.45 .45 0 0 1 .5-.1 .45 .45 0 0 1 .2 .6 .4 .4 0 0 1-.4 .4 .4 .4 0 0 1-.4-.4zM145 162.6v.7l.3 .3 .4-.2v-.8M145 160.4l.1 .9 .2 .2 .4-.2 .1-.9M146 162.6h.7M146.1 160.4h.7M146.4 162.6v1M146.4 160.4v1.1M147.2 160.4h.6l-.3 .4a.37 .37 0 0 1 .2 .6 .37 .37 0 0 1-.6-.1M147.8 163.3h-.7l.5-.7v1M148.8 161h7.4v34.1h43.7M148.8 163.2h5.3v34h45.8"/>
<path d="M162.9 178.7l1.3 .5-1.3 .5M170.5 173.6h1.1M171 173.1v1.1M171.2 174.9h4.2M172.9 173.8h-.9l.6-.9v1.3M172.9 175.5h-.9l.2 .2M173.3 174.9v13.8h26.6M173.3 174.2h.1zM174.5 172.9h-.6v.6a.49 .49 0 0 1 .7 .1v.4a.49 .49 0 0 1-.7 .1l-.1-.1M175.1 172.9l.5 1.3 .5-1.3M177.8 179.6v.6l.6 .1a.45 .45 0 0 1-.1-.7 .45 .45 0 0 1 .7 0 .45 .45 0 0 1-.2 .7M177.8 178.1l1.3 .5-1.3 .5"/>
<path d="M184.8 173.6h1.1M185.4 173.1v1.1M186.1 174.9h4.2M186.4 173.3l.2-.4h.3l.2 .3-.2 .4-.6 .6h.9M187.6 174.2h.1zM187.8 175.5h-.9l.2 .2M188.1 172.9h.8l-.6 1.3M188.2 174.9v9.5h11.7M190.1 172.9h-.7v.6a.47 .47 0 0 1 .7 0 .47 .47 0 0 1-.1 .7 .47 .47 0 0 1-.7-.2M190.6 172.9l.5 1.3 .5-1.3M244.1 179.1h3.3M244.1 164.2h3.3"/>
<path d="M244.7 165.1h2.1M245.3 165.9h.9M247.3 171.1l1.1 1.1M247.9 171.7h3.2M248.4 171.1l-1.1 1.1M249.9 170.6l.2-.2 .3 .2-.5 .7h.5M250 172.6h.4l-.3 .3a.28 .28 0 0 1 .3 .2 .28 .28 0 0 1-.2 .3 .28 .28 0 0 1-.3-.1M250.2 168.4l.2-.1v.9M251.1 169.5h-5.4v9.6M251.6 171.2h.1M251.6 172.2h.1M251.6 173.3h.1"/>
<path d="M251.6 173.3a.51 .51 0 0 1 .5 .5 .51 .51 0 0 1-.5 .5M251.6 174.3h.1M251.6 173.3a.51 .51 0 0 0-.5 .5 .51 .51 0 0 0 .5 .5M251.6 169h.1M251.6 170.1h.1M252.1 169.5h13.3v4.8h-1.5v-4.8M252.1 173.8h6.9l1.6-1.6 1.7 1.6M252.1 171.7h2.2v1M253.7 172.7h1.1l-.5 1.1zM258 167.1l-.1 1.2-.4 .1-.2-.4M259.1 167.3l-.1-.1a.41 .41 0 0 0-.6 .2v.6M90.7 183.4h3.2"/>
<path d="M91.2 184.2h2.1M91.9 185.1h.8M162.9 180.2v.6h.5a.47 .47 0 0 1 0-.7 .47 .47 0 0 1 .7 .2 .47 .47 0 0 1-.2 .6M163.5 183.1v.8M163.7 181.8v1l-.8-.7h1.3M164.1 181.3v.1zM164.8 181.3h4.2M166.5 180.4h-.8l.1 .2M166.9 181.3v-3.2h4.3v12.7h28.7M178.4 183.7v.7M178.9 182h.2zM179.1 181.3l-1.3-.6v.9"/>
<path d="M179.1 182.5v.8l-1-.8-.3 .3v.3l.3 .2M179.7 181.3h4.2M181.4 180.4h-.8l.1 .2M181.8 181.3v-3.2h4.3v8.5h13.8M199.9 182.3h19.2v17.1h-19.2zM200.8 184.4h1M200.8 186.5h.6M200.8 188.7h1M200.8 190.8h.6M200.8 192.4l.7 1.1M200.8 194.5l.5 .5M200.8 196.6h.7l-.7 1.1h.7"/>
<path d="M201.3 195v.6M201.3 183.9v1M201.3 188.2v.9M201.5 192.4l-.7 1.1M201.6 194.5l-.3 .5M201.8 186.3l.2-.3 .4 .2-.1 .4-.5 .5h.7M202.1 184.1l.3-.2h.2l.1 .2-.6 .8h.7M202.5 191h-.7l.5-.8v1.1M202.8 187h.1zM202.9 188.8h-.8l.5-.7v1.1M202.9 191.2v.1zM203.1 184.9h.1z"/>
<path d="M203.2 189.1h.1zM203.2 186h.8l-.6 1.1M203.5 183.9h.8l-.5 1M203.9 190.2h-.5l-.1 .5a.38 .38 0 0 1 .6 0 .38 .38 0 0 1-.1 .6 .38 .38 0 0 1-.5-.2M204.2 188.1h-.5v.5a.36 .36 0 0 1 .5 0 .36 .36 0 0 1 0 .5 .36 .36 0 0 1-.6-.1M204.3 190.2l.4 1.1 .4-1.1M204.4 181.7v-1.2l.5 1.2 .5-1.2v1.2M204.6 188.1l.5 1.1 .4-1.1M204.9 186h-.5l-.1 .4a.38 .38 0 0 1 .6 .1 .38 .38 0 0 1-.1 .5 .38 .38 0 0 1-.5-.1M205.2 183.9h-.5l-.1 .4a.38 .38 0 0 1 .6 0 .38 .38 0 0 1 0 .6 .38 .38 0 0 1-.6-.2M205.3 186l.4 1.1 .4-1.1M205.7 183.9l.3 1 .5-1"/>
<path d="M205.8 180.5v.9a.42 .42 0 0 0 .4 .3 .42 .42 0 0 0 .4-.3v-.9M207 180.5v1.2h.8M208.2 180.5h.8M208.6 180.5v1.2M209.4 180.5v1.2M209.8 181.1l.8-.1v-.4l-.8-.1v1.2M211 180.5v1.2h.8M212.2 180.5v1.2M212.6 181.1h.5M213.4 180.5h-.8v1.2h.8M213.7 181.1l.8-.1 .1-.3-.1-.2h-.8v1.2M214.2 181.1l.4 .6"/>
<path d="M217.2 190.2l.2 1.1 .3-1.1 .2 1.1 .3-1.1M219.1 190.8h32M244.1 196.2h3.3M244.7 180h2.1M244.7 197h2.1M245.3 180.8h.9M245.3 197.9h.9M247.3 188.2l1.1 1.1M247.9 188.7h3.2M248.4 188.2l-1.1 1.1M249.9 187.7h.1M249.9 187.7l.3-.2 .2 .2-.5 .6h.5"/>
<path d="M250 189.6h.4l-.3 .3 .3 .3M250.2 185.5l.2-.2v.9M250.4 190.2h.1M250.4 190.2l-.2 .3-.3-.2M251.1 186.6h-5.4v9.6M251.6 188.2h.1M251.6 189.3h.1M251.6 190.3h.1M251.6 191.4h.1M251.6 186.1h.1M251.6 186.1a.51 .51 0 0 1 .5 .5 .51 .51 0 0 1-.5 .5M251.6 187.1h.1"/>
<path d="M251.6 186.1a.51 .51 0 0 0-.5 .5 .51 .51 0 0 0 .5 .5M252.1 186.6h13.3v4.8h-1.5v-4.8M252.1 190.8h6.9l1.6-1.5 1.7 1.5M252.1 188.7h2.2v1.1M253.7 189.8h1.1l-.5 1zM257.9 184.2l-.1 1.1-.4 .1-.1-.4M258.2 184.4l.4-.2v1.3M259 184.4l.2-.2v1.3"/>
<circle cx="214.5" cy="84.2" r=".5"/>
<circle cx="84.3" cy="129" r=".51"/>
<circle cx="84.3" cy="133.3" r=".52"/>
<circle cx="251.6" cy="126.9" r=".51"/>
<circle cx="251.6" cy="139.7" r=".52"/>
<circle cx="251.6" cy="129" r=".51"/>
<circle cx="84.3" cy="143.9" r=".51"/>
<circle cx="84.3" cy="146.1" r=".52"/>
<circle cx="84.3" cy="148.2" r=".51"/>
<circle cx="84.3" cy="158.9" r=".51"/>
<circle cx="144.7" cy="156.7" r=".5"/>
<circle cx="251.6" cy="158.9" r=".51"/>
<circle cx="251.6" cy="156.7" r=".51"/>
<circle cx="251.6" cy="154.6" r=".51"/>
<circle cx="251.6" cy="141.8" r=".51"/>
<circle cx="251.6" cy="143.9" r=".51"/>
<circle cx="78.1" cy="171.8" r=".39"/>
<circle cx="84.3" cy="163.1" r=".51"/>
<circle cx="84.3" cy="161" r=".51"/>
<circle cx="84.3" cy="175.9" r=".52"/>
<circle cx="84.3" cy="178.1" r=".51"/>
<circle cx="144.2" cy="163" r=".5"/>
<circle cx="251.6" cy="169.5" r=".51"/>
<circle cx="251.6" cy="171.7" r=".51"/>
<circle cx="258.8" cy="168" r=".39"/>
<circle cx="251.6" cy="188.7" r=".52"/>
<circle cx="251.6" cy="190.8" r=".51"/>
</g>
<g font-size="5.9">
<text x="335.3" y="33.8">LZX INDUSTRIES</text>
<text x="348.9" y="44.4">PRM</text>
<text x="321.9" y="55.1">PROGRAMMABLE RECTIFER</text>
<text x="337.7" y="60.5">&amp; MULTIPLIER</text>
<text x="325.3" y="70">4HP EURORACK MODULE</text>
<text x="323.8" y="80.7">DESIGN BY LARS LARSEN</text>
<text x="328" y="91.3">PCB BY JONAH LANGE</text>
<text x="326.7" y="102">REVD</text>
<text x="360.8" y="102">FEB 2025</text>
<text x="322.5" y="112.6">PAGE 1/8</text>
<text x="356.6" y="112.6">BLOCK DESIGN</text>
</g>
<g font-size="2.5">
<text x="136.6" y="82">DCIN</text>
<text x="145.4" y="78.7">+12V</text>
<text x="192.6" y="78.7">+5V</text>
<text x="205.8" y="82">PS2V75</text>
<text x="221" y="78.7">+2.75V</text>
<text x="222.1" y="95" transform="rotate(-90 222.1 95)">-2.75V</text>
<text x="121.9" y="100">+12V</text>
<text x="152.1" y="100">+5V</text>
<text x="192.6" y="100">+5V</text>
<text x="221.5" y="100">+4.5V</text>
<text x="136.7" y="103.3">PS5V</text>
<text x="206.4" y="103.3">PS4V5</text>
<text x="222.1" y="115.7" transform="rotate(-90 222.1 115.7)">-4.5V</text>
<text x="256.9" y="124">J12</text>
<text x="76.6" y="128.3">J4</text>
<text x="76.6" y="143.2">J5</text>
<text x="170.4" y="140.5">+4.5V</text>
<text x="184.7" y="140.5">+2.75V</text>
<text x="256.9" y="139">J10</text>
<text x="116.5" y="146.9">+2.75V</text>
<text x="164.5" y="149.8" transform="rotate(-90 164.5 149.8)">-4.5V</text>
<text x="204.9" y="145.9">RECTIFIER</text>
<text x="136.8" y="152.3">BUF4</text>
<text x="179.5" y="150.4" transform="rotate(-90 179.5 150.4)">-2.75V</text>
<text x="257.2" y="153.9">J8</text>
<text x="76.6" y="158.2">J7</text>
<text x="111.3" y="156.8" transform="rotate(-90 111.3 156.8)">-2.75V</text>
<text x="76.6" y="173.1">J9</text>
<text x="257.3" y="168.8">J6</text>
<text x="170.4" y="174.6">+4.5V</text>
<text x="184.7" y="174.6">+2.75V</text>
<text x="164.5" y="183.9" transform="rotate(-90 164.5 183.9)">-4.5V</text>
<text x="179.5" y="184.5" transform="rotate(-90 179.5 184.5)">-2.75V</text>
<text x="204.3" y="182.1">MULTIPLIER</text>
<text x="257.1" y="185.9">J11</text>
</g>
<g font-size="2.1">
<text x="140.6" y="85.1">OUT</text>
<text x="200.8" y="85.1">IN</text>
<text x="213.9" y="85.1">OUT+</text>
<text x="214.3" y="87.2">OUT-</text>
<text x="130.4" y="106.4">IN</text>
<text x="144.9" y="106.4">OUT</text>
<text x="200.8" y="106.4">IN</text>
<text x="213.9" y="106.4">OUT+</text>
<text x="214.3" y="108.5">OUT-</text>
<text x="200.8" y="149">+2.75V</text>
<text x="214.3" y="149">THRU</text>
<text x="130.4" y="155.4">+2.75V</text>
<text x="200.8" y="151.2">-2.75V</text>
<text x="200.8" y="153.3">+4.5V</text>
<text x="200.8" y="155.4">-4.5V</text>
<text x="213.1" y="151.2">HALF+</text>
<text x="213.4" y="153.3">HALF-</text>
<text x="214.5" y="155.4">FULL</text>
<text x="130.4" y="157.5">-2.75V</text>
<text x="130.4" y="159.7">IN1</text>
<text x="130.4" y="161.8">IN2</text>
<text x="143.8" y="159.7">OUT2</text>
<text x="143.8" y="161.8">OUT3</text>
<text x="144.3" y="157.5">OUT1</text>
<text x="200.8" y="157.5">IN</text>
<text x="130.4" y="163.9">IN3</text>
<text x="130.4" y="166.1">IN4</text>
<text x="143.8" y="163.9">OUT4</text>
<text x="200.8" y="185.3">+2.75V</text>
<text x="200.8" y="187.4">-2.75V</text>
<text x="200.8" y="189.5">+4.5V</text>
<text x="200.8" y="191.7">-4.5V</text>
<text x="217.1" y="191.7">W</text>
<text x="200.8" y="193.8">X</text>
<text x="200.8" y="195.9">Y</text>
<text x="200.8" y="198">Z</text>
</g>
<g font-size="1.7">
<text x="147.6" y="79.8" transform="rotate(-90 147.6 79.8)">1</text>
<text x="194.5" y="79.8" transform="rotate(-90 194.5 79.8)">1</text>
<text x="224.3" y="79.8" transform="rotate(-90 224.3 79.8)">1</text>
<text x="224.3" y="91.2" transform="rotate(-90 224.3 91.2)">1</text>
<text x="124.1" y="101.2" transform="rotate(-90 124.1 101.2)">1</text>
<text x="154" y="101.2" transform="rotate(-90 154 101.2)">1</text>
<text x="194.5" y="101.2" transform="rotate(-90 194.5 101.2)">1</text>
<text x="224.3" y="101.2" transform="rotate(-90 224.3 101.2)">1</text>
<text x="224.3" y="112.5" transform="rotate(-90 224.3 112.5)">1</text>
<text x="250.2" y="124.7">1</text>
<text x="85.4" y="131">2</text>
<text x="85.4" y="128.9">1</text>
<text x="249.8" y="128.9">3</text>
<text x="249.8" y="126.8">2</text>
<text x="85.4" y="133.2">3</text>
<text x="85.4" y="143.8">1</text>
<text x="173.1" y="141.7" transform="rotate(-90 173.1 141.7)">1</text>
<text x="188.1" y="141.7" transform="rotate(-90 188.1 141.7)">1</text>
<text x="249.8" y="143.8">3</text>
<text x="249.8" y="141.7">2</text>
<text x="250.2" y="139.6">1</text>
<text x="85.4" y="148.1">3</text>
<text x="85.4" y="146">2</text>
<text x="119.9" y="148" transform="rotate(-90 119.9 148)">1</text>
<text x="166.8" y="146.6" transform="rotate(-90 166.8 146.6)">1</text>
<text x="181.7" y="146.6" transform="rotate(-90 181.7 146.6)">1</text>
<text x="113.5" y="153" transform="rotate(-90 113.5 153)">1</text>
<text x="250.2" y="154.5">1</text>
<text x="85.4" y="160.9">2</text>
<text x="85.4" y="158.8">1</text>
<text x="249.8" y="158.8">3</text>
<text x="249.8" y="156.6">2</text>
<text x="85.4" y="163">3</text>
<text x="85.4" y="173.7">1</text>
<text x="249.8" y="173.7">3</text>
<text x="249.8" y="171.5">2</text>
<text x="250.2" y="169.4">1</text>
<text x="85.4" y="177.9">3</text>
<text x="85.4" y="175.8">2</text>
<text x="173.1" y="175.8" transform="rotate(-90 173.1 175.8)">1</text>
<text x="188.1" y="175.8" transform="rotate(-90 188.1 175.8)">1</text>
<text x="166.8" y="180.7" transform="rotate(-90 166.8 180.7)">1</text>
<text x="181.7" y="180.7" transform="rotate(-90 181.7 180.7)">1</text>
<text x="249.8" y="190.7">3</text>
<text x="249.8" y="188.6">2</text>
<text x="250.2" y="186.5">1</text>
</g>
</svg>
